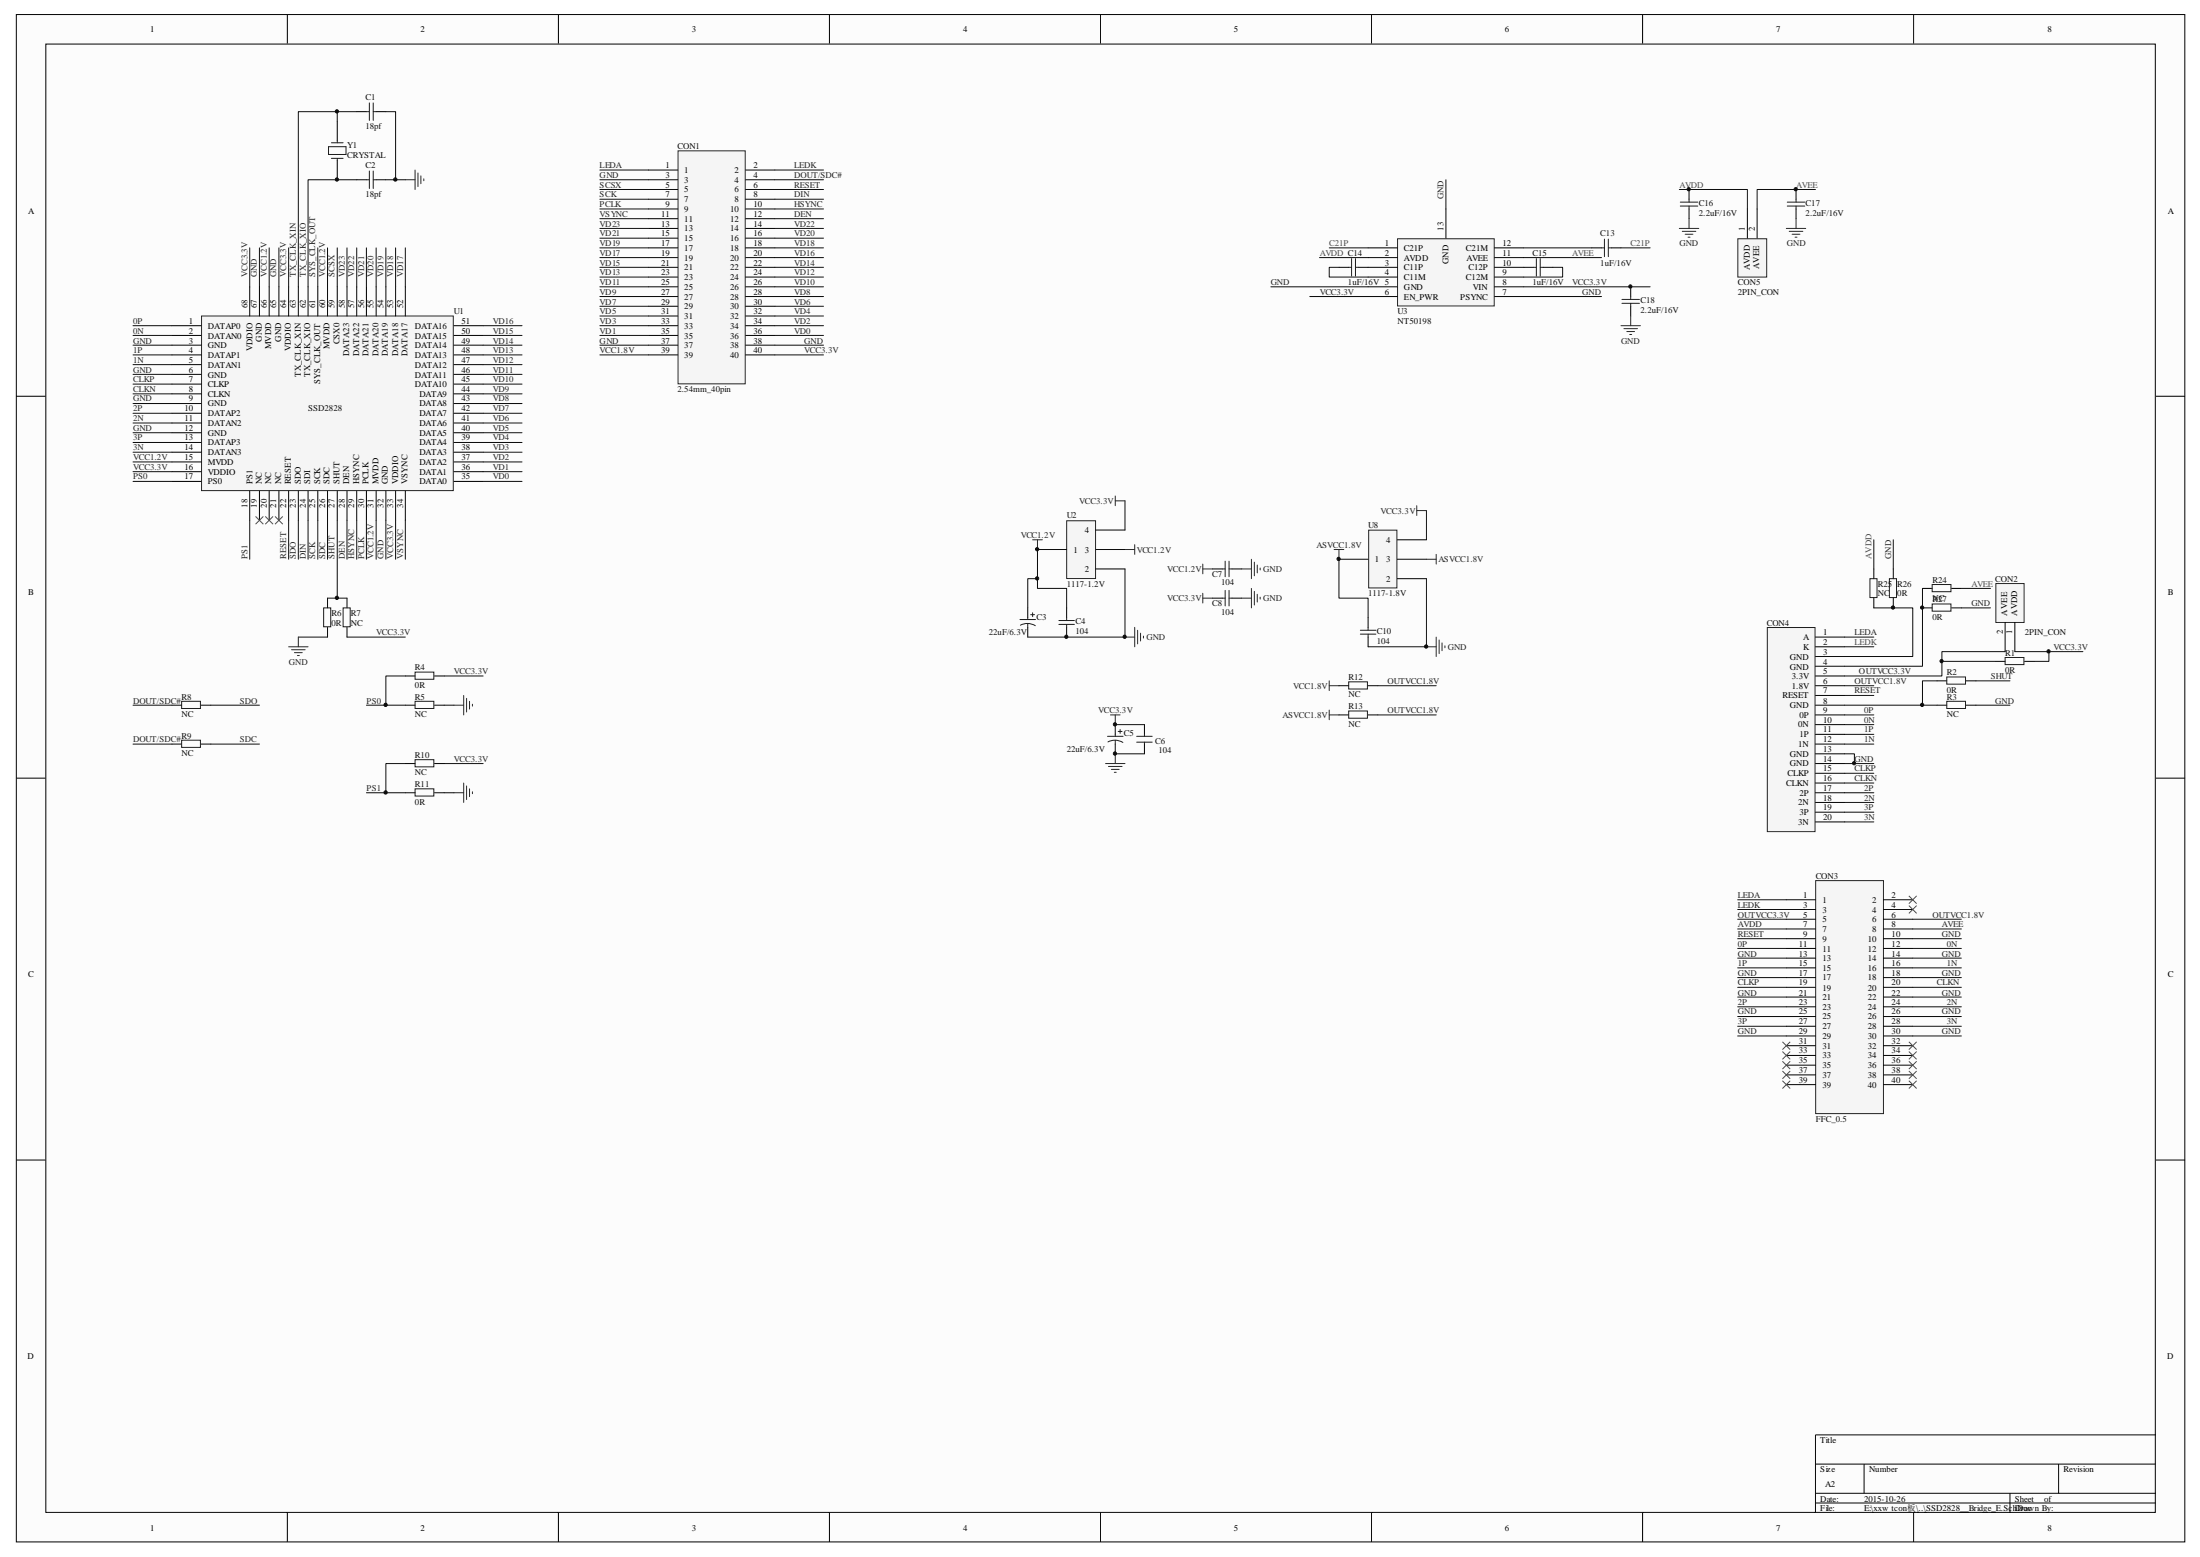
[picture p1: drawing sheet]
<svg xmlns="http://www.w3.org/2000/svg" width="297mm" height="210mm" viewBox="0 0 297 210" stroke-linecap="round" stroke-linejoin="round" font-family="sans-serif">
<path d="M2.3 2h292.3v205.9h-292.3z" fill="#fcfcfc"/>
<path d="M2.2 2h292.4v205.9h-292.4z" fill="none" stroke="#000" stroke-width=".13"/>
<path d="M6.3 6h284.4v197.9h-284.4z" fill="#fcfcfc"/>
<g fill="none" stroke="#000" stroke-width=".13">
<path d="M6.2 5.9h284.5v198h-284.5zM38.8 1.9v4M75.3 1.9v4M111.9 1.9v4M148.4 1.9v4M185 1.9v4M221.5 1.9v4M258.1 1.9v4M2.2 53.4h3.9M290.7 53.4h4M2.2 104.9h3.9M290.7 104.9h4"/>
<path d="M2.2 156.4h3.9M290.7 156.4h4M244.8 197.4h45.9M251.4 197.4v3.9M277.6 197.4v3.9M290.7 193.4h-45.9v10.5M38.8 203.9v4M75.3 203.9v4M111.9 203.9v4M148.4 203.9v4M185 203.9v4M221.5 203.9v4"/>
<path d="M244.8 201.3h45.9M244.8 202.6h45.9M258.1 203.9v4M271.1 201.3v2.6"/>
</g>
<path d="M27.3 42.7h33.8v23.4h-33.8z" fill="#f5f5f5"/>
<g fill="none" stroke="#262626" stroke-width=".13">
<path d="M54.7 24.2h1.3M56 22.9v2.6M56.4 23.3v1.9M56.8 23.7v1.1M57.2 24.1v.3M27.2 42.6h33.9v23.5h-33.9zM149.7 96.4h1.4M150.4 96.4v1.3M149.1 102.9h2.6M149.5 103.3h1.8M149.9 103.7h1M150.3 104.1h.2"/>
<path d="M150.4 101.6v1.3"/>
</g>
<g fill="none" stroke="#000" stroke-width=".13">
<path d="M45.5 16.4v2.6M48.1 15.1h1.3M50.7 15.1h1.3M33.7 38.7v3.9M35 38.7v3.9M36.3 38.7v3.9M37.6 38.7v3.9M38.9 38.7v3.9M40.2 38.7v3.9M41.5 38.7v3.9M42.9 38.7v3.9M44.2 38.7v3.9"/>
<path d="M45.5 21.6v2.6M45.5 38.7v3.9M46.8 38.7v3.9M48.1 38.7v3.9M48.1 24.2h1.3M49.4 38.7v3.9M50.7 38.7v3.9M50.7 24.2h1.3M52 38.7v3.9M53.4 38.7v3.9M54.7 38.7v3.9M23.2 43.9h3.9"/>
<path d="M23.2 45.2h3.9M23.2 46.5h3.9M23.2 47.8h3.9M23.2 49.2h3.9M23.2 50.5h3.9M23.2 51.8h3.9M23.2 53.1h3.9M23.2 54.4h3.9M23.2 55.7h3.9M23.2 57h3.9M23.2 58.3h3.9M23.2 59.7h3.9"/>
<path d="M61.2 43.9h4M61.2 45.2h4M61.2 46.5h4M61.2 47.8h4M61.2 49.2h4M61.2 50.5h4M61.2 51.8h4M61.2 53.1h4M61.2 54.4h4M61.2 55.7h4M61.2 57h4M61.2 58.3h4"/>
<path d="M61.2 59.7h4M23.2 61h3.9M23.2 62.3h3.9M23.2 63.6h3.9M23.2 64.9h3.9M33.7 66.2v3.9M35 66.2v3.9M36.3 66.2v3.9M37.6 66.2v3.9M38.9 66.2v3.9M40.2 66.2v3.9M41.5 66.2v3.9"/>
<path d="M42.9 66.2v3.9M44.2 66.2v3.9M45.5 66.2v3.9M46.8 66.2v3.9M48.1 66.2v3.9M49.4 66.2v3.9M50.7 66.2v3.9M52 66.2v3.9M53.4 66.2v3.9M54.7 66.2v3.9M61.2 61h4M61.2 62.3h4"/>
<path d="M61.2 63.6h4M61.2 64.9h4M154.3 97.7v1.3M154.3 100.3v1.3"/>
</g>
<g fill="none" stroke="#0e0e0e" stroke-width=".13">
<path d="M33.7 33.4v5.3M35 33.4v5.3M36.3 33.4v5.3M37.6 33.4v5.3M38.9 33.4v5.3M42.9 33.4v5.3M44.2 33.4v5.3M45.5 33.4v5.3M46.8 33.4v5.3M48.1 33.4v5.3M49.4 33.4v5.3M50.7 33.4v5.3"/>
<path d="M52 33.4v5.3M53.4 33.4v5.3M54.7 33.4v5.3M17.9 43.9h5.3M17.9 45.2h5.3M17.9 46.5h5.3M17.9 47.8h5.3M17.9 49.2h5.3M17.9 50.5h5.3M17.9 51.8h5.3M17.9 53.1h5.3M17.9 54.4h5.3"/>
<path d="M17.9 55.7h5.3M17.9 57h5.3M17.9 58.3h5.3M17.9 59.7h5.3M65.2 43.9h5.2M65.2 45.2h5.2M65.2 46.5h5.2M65.2 47.8h5.2M65.2 49.2h5.2M65.2 50.5h5.2M65.2 51.8h5.2M65.2 53.1h5.2"/>
<path d="M65.2 54.4h5.2M65.2 55.7h5.2M65.2 57h5.2M65.2 58.3h5.2M65.2 59.7h5.2M17.9 61h5.3M17.9 62.3h5.3M17.9 63.6h5.3M17.9 64.9h5.3M33.7 70.1v5.3M38.9 70.1v5.3M40.2 70.1v5.3"/>
<path d="M41.5 70.1v5.3M42.9 70.1v5.3M44.2 70.1v5.3M46.8 70.1v5.3M48.1 70.1v5.3M49.4 70.1v5.3M50.7 70.1v5.3M52 70.1v5.3M53.4 70.1v5.3M54.7 70.1v5.3M65.2 61h5.2M65.2 62.3h5.2"/>
<path d="M65.2 63.6h5.2M65.2 64.9h5.2M150.4 97.7h3.9M248.8 85.9h3.9M248.8 87.2h3.9M248.8 92.4h3.9M248.8 93.8h3.9M248.8 96.4h3.9M248.8 97.7h3.9M248.8 99h3.9M150.4 101.6h3.9M248.8 101.6h1.3v1.3"/>
<path d="M248.8 100.3h3.9M248.8 102.9h3.9M248.8 104.2h3.9M248.8 105.6h3.9M248.8 106.9h3.9M248.8 108.2h3.9M248.8 109.5h3.9M248.8 110.8h3.9"/>
</g>
<path d="M34.5 69.6l1 1.1M35.5 69.6l-1 1.1M35.8 69.6l1 1.1M36.8 69.6l-1 1.1M37.1 69.6l1 1.1M38.1 69.6l-1 1.1" fill="none" stroke="#4c4c4c" stroke-width=".13"/>
<g fill="none" stroke="#1c1c1c" stroke-width=".13">
<path d="M44.3 19.8h2.4v1h-2.4zM44.7 19.2h1.6M45.5 19v.2M49.4 15.1h.4M49.8 13.9v2.3M50.3 15.1h.4M50.3 13.9v2.3M44.7 21.4h1.6M45.5 21.4v.2M49.4 24.2h.4M49.8 23.1v2.3M50.3 23.1v2.3"/>
<path d="M50.3 24.2h.4M153.3 99.3h2.1M154.3 99v.3M153.3 100.1h2.1M154.3 100.1v.2"/>
</g>
<path d="M238.4 84.7h6.4v27.4h-6.4z" fill="#f5f5f5"/>
<path d="M38.9 87.2h2.6M39.3 87.6h1.9M39.7 88h1.1M40.1 88.4h.3M40.2 85.9v1.3M238.3 84.6h6.5v27.5h-6.5z" fill="none" stroke="#262626" stroke-width=".13"/>
<g fill="none" stroke="#000" stroke-width=".13">
<path d="M44.2 80.6v1.4M44.2 84.6v1.3M46.8 80.6v1.4M46.8 84.6v1.3M244.8 85.9h4M244.8 87.2h4M244.8 88.5h4M244.8 89.8h4M244.8 91.1h4M244.8 92.4h4M244.8 93.8h4M244.8 95.1h4"/>
<path d="M244.8 96.4h4M244.8 97.7h4M244.8 99h4M244.8 100.3h4M244.8 101.6h4M244.8 102.9h4M244.8 104.2h4M244.8 105.6h4M244.8 106.9h4M244.8 108.2h4M244.8 109.5h4M244.8 110.8h4"/>
</g>
<path d="M45.5 15.1h-5.3v23.6M48.1 15.1h-2.6v1.3M52 15.1h1.4v9.1M48.1 24.2h-6.6v14.5M52 24.2h2.7M45.5 70.1v10.5M40.2 85.9h4M44.2 80.6h2.6M46.8 85.9h7.9" fill="none" stroke="#0e0e0e" stroke-width=".13"/>
<path d="M43.6 82h1v2.5h-1zM46.3 82h.9v2.5h-.9z" fill="none" stroke="#1c1c1c" stroke-width=".13"/>
<path d="M91.5 20.4h9v31.3h-9z" fill="#f5f5f5"/>
<path d="M91.4 20.3h9.1v31.4h-9.1z" fill="none" stroke="#262626" stroke-width=".13"/>
<g fill="none" stroke="#000" stroke-width=".13">
<path d="M87.5 22.9h3.9M87.5 24.2h3.9M87.5 25.5h3.9M87.5 26.9h3.9M87.5 28.2h3.9M87.5 29.5h3.9M87.5 30.8h3.9M87.5 32.1h3.9M87.5 33.4h3.9M87.5 34.7h3.9M87.5 36h3.9M87.5 37.4h3.9"/>
<path d="M87.5 38.7h3.9M87.5 40h3.9M100.6 22.9h3.9M100.6 24.2h3.9M100.6 25.5h3.9M100.6 26.9h3.9M100.6 28.2h3.9M100.6 29.5h3.9M100.6 30.8h3.9M100.6 32.1h3.9M100.6 33.4h3.9M100.6 34.7h3.9"/>
<path d="M100.6 36h3.9M100.6 37.4h3.9M100.6 38.7h3.9M100.6 40h3.9M87.5 41.3h3.9M87.5 42.6h3.9M87.5 43.9h3.9M87.5 45.2h3.9M87.5 46.5h3.9M87.5 47.8h3.9M100.6 41.3h3.9M100.6 42.6h3.9"/>
<path d="M100.6 43.9h3.9M100.6 45.2h3.9M100.6 46.5h3.9M100.6 47.8h3.9"/>
</g>
<g fill="none" stroke="#0e0e0e" stroke-width=".13">
<path d="M80.9 22.9h6.6M80.9 24.2h6.6M80.9 25.5h6.6M80.9 26.9h6.6M80.9 28.2h6.6M80.9 29.5h6.6M80.9 30.8h6.6M80.9 32.1h6.6M80.9 33.4h6.6M80.9 34.7h6.6M80.9 36h6.6M80.9 37.4h6.6"/>
<path d="M80.9 38.7h6.6M80.9 40h6.6M104.5 22.9h6.6M104.5 24.2h6.6M104.5 25.5h6.6M104.5 26.9h6.6M104.5 28.2h6.6M104.5 29.5h6.6M104.5 30.8h6.6M104.5 32.1h6.6M104.5 33.4h6.6M104.5 34.7h6.6"/>
<path d="M104.5 36h6.6M104.5 37.4h6.6M104.5 38.7h6.6M104.5 40h6.6M80.9 41.3h6.6M80.9 42.6h6.6M80.9 43.9h6.6M80.9 45.2h6.6M80.9 46.5h6.6M80.9 47.8h6.6M104.5 41.3h6.6M104.5 42.6h6.6"/>
<path d="M104.5 43.9h6.6M104.5 45.2h6.6M104.5 46.5h6.6M104.5 47.8h6.6"/>
</g>
<path d="M143.9 70.3h3.8v7.7h-3.8z" fill="#f5f5f5"/>
<g fill="none" stroke="#262626" stroke-width=".13">
<path d="M139.3 72.8h1.3M139.9 72.8v1.3M143.8 70.2h3.9v7.8h-3.9zM150.4 66.9v1.3M150.4 67.5h1.3M151.7 74.1h1.3M153 73.4v1.3M162.2 76v1.4M162.2 80v1.3M162.2 76.7h1.3M167.4 76.7h1.4M168.8 75.4v2.6"/>
<path d="M168.8 79.3v2.7M169.2 75.8v1.8M169.2 79.7v1.9M169.6 76.2v1M169.9 76.6v.2M61.2 95.1h1.3M62.5 93.8v2.6M62.9 94.1v1.9M63.3 94.5v1.1M63.7 94.9v.3M151.7 85.9h1.3M153 84.6v2.6"/>
<path d="M153.4 85v1.8M153.8 85.4v1M154.2 85.8v.2M162.2 80.6h1.3M167.4 80.6h1.4M169.6 80.1v1.1M169.9 80.5v.3M61.2 106.9h1.3M62.5 105.6v2.6M62.9 106v1.8M63.3 106.3v1.1M63.7 106.7v.3"/>
</g>
<g fill="none" stroke="#000" stroke-width=".13">
<path d="M139.9 74.1h3.9M147.8 74.1h3.9M147.8 76.7h3.9M147.8 71.5h3.9M163.5 76.7h1.3M166.1 76.7h1.3M23.2 95.1h1.3M27.1 95.1h1.3M54.7 95.1h1.3M54.7 91.1h1.3M58.6 95.1h1.3M58.6 91.1h1.3"/>
<path d="M138.6 82v1.3M138.6 84.6v1.3M143.8 82v1.3M143.8 84.6v1.3M150.4 97.7v1.3M163.5 80.6h1.3M166.1 80.6h1.3M23.2 100.3h1.3M27.1 100.3h1.3M54.7 106.9h1.3M54.7 102.9h1.3M58.6 106.9h1.3"/>
<path d="M58.6 102.9h1.3M150.4 100.3v1.3"/>
</g>
<g fill="none" stroke="#0e0e0e" stroke-width=".13">
<path d="M139.9 74.1v3.9h-1.3v4M139.9 78v1.3h3.9v2.7M151.7 76.7v9.2h-13.1M151.7 67.5v4M17.9 95.1h5.3M28.4 95.1h6.6M52 95.1h2.7M54.7 91.1h-2.7v4h-2.6M59.9 95.1h1.3M59.9 91.1h5.3M17.9 100.3h5.3M28.4 100.3h6.6"/>
<path d="M52 106.9h2.7M54.7 102.9h-2.7v4h-2.6M59.9 106.9h1.3M59.9 102.9h5.3"/>
</g>
<g fill="none" stroke="#1c1c1c" stroke-width=".13">
<path d="M164.8 76.7h.4M165.2 75.7v2.1M165.2 79.6v2.1M165.7 75.7v2.1M165.7 79.6v2.1M165.7 76.7h.4M24.5 94.5h2.5v1h-2.5zM24.5 99.8h2.5v1h-2.5zM56 90.6h2.5v1h-2.5zM56 94.5h2.5v1h-2.5zM137.6 83.5h2M137.6 84.3l1-.2h.5l.5 .3"/>
<path d="M138.6 83.3v.2M138.6 84v.6M139 82.9h.5M139.3 82.6v.5M142.8 83.7h2.1M142.8 84.2h2.1M143.8 83.3v.4M143.8 84.2v.4M149.4 99.3h2.1M150.4 99v.3M150.4 99.8v.5M150.8 98.6h.5"/>
<path d="M151.1 98.3v.6M164.8 80.6h.4M165.7 80.6h.4M56 106.3h2.5v1h-2.5zM56 102.4h2.5v1h-2.5zM149.4 100l1-.2 .5 .1 .5 .2"/>
</g>
<path d="M184.7 71.6h3.7v7.7h-3.7z" fill="#f5f5f5"/>
<g fill="none" stroke="#262626" stroke-width=".13">
<path d="M179.9 74.1h1.3M180.6 74.1v1.3M184.6 71.5h3.8v7.8h-3.8zM191.1 68.2v1.3M191.1 68.8h1.3M192.4 75.4h1.3M193.7 74.7v1.3M179.3 91.8v1.3M179.3 95.7v1.3M179.3 92.4h1.3M179.3 96.4h1.3M192.4 87.2h1.3"/>
<path d="M193.7 85.9v2.6M194.1 86.3v1.8M194.5 86.7v1M194.9 87.1v.2"/>
</g>
<path d="M180.6 75.4h3.9M188.4 75.4h4M188.4 78h4M188.4 72.8h4M180.6 92.4h1.3M180.6 96.4h1.3M184.5 83.3v1.3M184.5 85.9v1.3M184.5 92.4h1.3M184.5 96.4h1.3" fill="none" stroke="#000" stroke-width=".13"/>
<path d="M180.6 75.4v5.2h3.9v2.7M192.4 78v9.2h-7.9M192.4 68.8v4M185.8 92.4h7.9M185.8 96.4h7.9" fill="none" stroke="#0e0e0e" stroke-width=".13"/>
<path d="M181.9 91.9h2.5v1h-2.5zM181.9 95.9h2.5v.9h-2.5zM183.5 85h2.1M183.5 85.5h2.1M184.5 84.6v.4M184.5 85.5v.4" fill="none" stroke="#1c1c1c" stroke-width=".13"/>
<path d="M188.6 32.3h12.9v8.9h-12.9z" fill="#f5f5f5"/>
<path d="M188.5 32.2h13v9h-13z" fill="none" stroke="#262626" stroke-width=".13"/>
<g fill="none" stroke="#000" stroke-width=".13">
<path d="M180.6 36h1.3M183.2 36h5.2M184.5 33.4h3.9M184.5 34.7h3.9M184.5 37.4h3.9M184.5 38.7h3.9M184.5 40h3.9M195 28.2v3.9M201.5 33.4h4M201.5 34.7h4M201.5 36h5.3M201.5 37.4h4"/>
<path d="M201.5 38.7h4M201.5 40h4M208.1 36h1.3M214.7 33.4h1.3M217.3 33.4h1.3"/>
</g>
<path d="M181.9 36h.4M182.3 34.9v2.3M182.8 36h.4M182.8 34.9v2.3M206.8 36h.4M207.2 34.9v2.3M207.7 36h.4M207.7 34.9v2.3M216 33.4h.4M216.4 32.2v2.4M216.9 33.4h.4M216.9 32.2v2.4" fill="none" stroke="#1c1c1c" stroke-width=".13"/>
<path d="M171.4 38.7h13.1M176.6 40h7.9M177.9 34.7h6.6M179.3 33.4h5.2M180.6 36h-1.3v1.4h5.2M195 24.2v4M205.5 34.7h10.5M205.5 40h10.5M205.5 33.4h9.2M209.4 36h1.3v1.4h-5.2M218.6 33.4h3.9" fill="none" stroke="#0e0e0e" stroke-width=".13"/>
<path d="M234.4 32.3h3.9v5.1h-3.9z" fill="#f5f5f5"/>
<g fill="none" stroke="#262626" stroke-width=".13">
<path d="M226.5 30.8h2.6M226.9 31.2h1.8M227.3 31.6h1M227.6 32h.3M227.8 29.5v1.3M234.4 32.2h3.9v5.2h-3.9zM240.9 30.8h2.6M241.3 31.2h1.8M241.7 31.6h1M242.1 32h.2M242.2 29.5v1.3M218.6 43.9h2.6"/>
<path d="M219 44.3h1.8M219.4 44.7h1M219.8 45.1h.2M219.9 42.6v1.3"/>
</g>
<g fill="none" stroke="#000" stroke-width=".13">
<path d="M219.9 38.7v1.3M227.8 25.5v1.4M227.8 28.2v1.3M235.6 28.2v3.9M237 28.2v3.9M242.2 25.5v1.4M242.2 28.2v1.3M219.9 41.3v1.3M252.7 76.7v1.3M255.3 76.7v1.3M259.3 79.3h1.3M263.2 79.3h1.3"/>
<path d="M252.7 80.6v1.4M255.3 80.6v1.4M259.3 82h1.3M263.2 82h1.3"/>
</g>
<path d="M205.5 38.7h17M226.5 25.5h9.1v2.7M244.8 25.5h-7.8v2.7M252.7 72.8v3.9M255.3 72.8v3.9M259.3 79.3v10.5h-10.5M264.5 79.3h3.9M252.7 82h5.2v6.5h-9.1M264.5 82h3.9" fill="none" stroke="#0e0e0e" stroke-width=".13"/>
<g fill="none" stroke="#1c1c1c" stroke-width=".13">
<path d="M219.9 40v.4M226.6 27.8h2.4M226.6 27.3h2.4M227.8 26.9v.4M227.8 27.8v.4M241 27.8h2.4M241 27.3h2.4M242.2 26.9v.4M242.2 27.8v.4M218.7 40.9h2.4M218.7 40.4h2.4M219.9 40.9v.4"/>
<path d="M252.2 78h.9v2.6h-.9zM254.8 78h1v2.6h-1zM260.6 78.8h2.5v1h-2.5zM260.6 81.4h2.5v1h-2.5z"/>
</g>
<path d="M244.9 118.8h9.1v31.3h-9.1z" fill="#f5f5f5"/>
<path d="M244.9 118.7h9.1v31.4h-9.1z" fill="none" stroke="#262626" stroke-width=".13"/>
<g fill="none" stroke="#000" stroke-width=".13">
<path d="M261.2 95.1h1.3M261.2 91.8h1.3M265.2 95.1h1.3M265.2 91.8h1.3M240.9 121.3h3.9M240.9 122.6h3.9M240.9 123.9h3.9M240.9 125.2h3.9M240.9 126.5h3.9M240.9 127.9h3.9M240.9 129.2h3.9M240.9 130.5h3.9"/>
<path d="M240.9 131.8h3.9M240.9 133.1h3.9M240.9 134.4h3.9M240.9 135.7h3.9M240.9 137h3.9M240.9 138.4h3.9M240.9 139.7h3.9M254 121.3h3.9M254 122.6h3.9M254 123.9h3.9M254 125.2h3.9M254 126.5h3.9"/>
<path d="M254 127.9h3.9M254 129.2h3.9M254 130.5h3.9M254 131.8h3.9M254 133.1h3.9M254 134.4h3.9M254 135.7h3.9M254 137h3.9M254 138.4h3.9M254 139.7h3.9M240.9 141h3.9M240.9 142.3h3.9"/>
<path d="M240.9 143.6h3.9M240.9 144.9h3.9M240.9 146.2h3.9M254 141h3.9M254 142.3h3.9M254 143.6h3.9M254 144.9h3.9M254 146.2h3.9"/>
</g>
<g fill="none" stroke="#0e0e0e" stroke-width=".13">
<path d="M248.8 95.1h12.4M261.2 91.8h-1.9v3.3M266.5 95.1h4.6M266.5 91.8h4.6M234.3 121.3h6.6M234.3 122.6h6.6M234.3 126.5h6.6M234.3 127.9h6.6M234.3 129.2h6.6M234.3 130.5h6.6M234.3 131.8h6.6M234.3 134.4h6.6"/>
<path d="M234.3 135.7h6.6M234.3 137h6.6M234.3 123.9h6.6M234.3 125.2h6.6M234.3 133.1h6.6M234.3 138.4h6.6M234.3 139.7h6.6M257.9 126.5h6.6M257.9 127.9h6.6M257.9 129.2h6.6M257.9 130.5h6.6M257.9 131.8h6.6"/>
<path d="M257.9 134.4h6.6M257.9 135.7h6.6M257.9 137h6.6M257.9 123.9h6.6M257.9 125.2h6.6M257.9 133.1h6.6M257.9 138.4h6.6M257.9 139.7h6.6"/>
</g>
<g fill="none" stroke="#4c4c4c" stroke-width=".13">
<path d="M257.4 120.8l1.1 1M257.4 122.1l1.1 1M258.5 120.8l-1.1 1M258.5 122.1l-1.1 1M240.4 140.4l1 1.1M240.4 141.8l1 1M240.4 143.1l1 1M240.4 144.4l1 1M240.4 145.7l1 1M241.4 140.4l-1 1.1M241.4 141.8l-1 1M241.4 143.1l-1 1"/>
<path d="M241.4 144.4l-1 1M241.4 145.7l-1 1M257.4 140.4l1.1 1.1M257.4 141.8l1.1 1M257.4 143.1l1.1 1M257.4 144.4l1.1 1M257.4 145.7l1.1 1M258.5 140.4l-1.1 1.1M258.5 141.8l-1.1 1M258.5 143.1l-1.1 1M258.5 144.4l-1.1 1M258.5 145.7l-1.1 1"/>
</g>
<path d="M262.5 94.5h2.6v1h-2.6zM262.5 91.3h2.6v.9h-2.6z" fill="none" stroke="#1c1c1c" stroke-width=".13"/>
<path d="M269.2 78.8h3.8v5.1h-3.8z" fill="#f5f5f5"/>
<path d="M269.2 78.7h3.8v5.2h-3.8z" fill="none" stroke="#262626" stroke-width=".13"/>
<path d="M269.1 89.2h1.3M270.4 83.9v4M271.7 83.9v4M273 89.2h1.3" fill="none" stroke="#000" stroke-width=".13"/>
<path d="M261.9 89.2h7.2M270.4 87.9h-8.5v3.2h-13.1M271.7 87.9h9.2M276.3 87.9v1.3h-2" fill="none" stroke="#0e0e0e" stroke-width=".13"/>
<path d="M270.4 88.6h2.5v1h-2.5z" fill="none" stroke="#1c1c1c" stroke-width=".13"/>
<g fill="#0e0e0e" stroke="#0e0e0e" stroke-width=".13">
<circle cx="45.4" cy="80.6" r=".22"/>
<circle cx="45.4" cy="24.2" r=".22"/>
<circle cx="45.4" cy="15" r=".22"/>
<circle cx="52" cy="106.8" r=".22"/>
<circle cx="52" cy="95" r=".22"/>
<circle cx="53.3" cy="24.2" r=".22"/>
<circle cx="139.9" cy="78" r=".22"/>
<circle cx="139.9" cy="74" r=".22"/>
<circle cx="143.8" cy="85.8" r=".22"/>
<circle cx="150.4" cy="101.6" r=".22"/>
<circle cx="150.4" cy="97.6" r=".22"/>
<circle cx="151.7" cy="85.8" r=".22"/>
<circle cx="180.5" cy="75.3" r=".22"/>
<circle cx="192.3" cy="87.2" r=".22"/>
<circle cx="219.9" cy="38.6" r=".22"/>
<circle cx="227.7" cy="25.5" r=".22"/>
<circle cx="242.2" cy="25.5" r=".22"/>
<circle cx="250" cy="102.9" r=".22"/>
<circle cx="255.3" cy="81.9" r=".22"/>
<circle cx="259.2" cy="95" r=".22"/>
<circle cx="259.2" cy="81.9" r=".22"/>
<circle cx="261.8" cy="89.1" r=".22"/>
<circle cx="276.3" cy="87.8" r=".22"/>
</g>
<g font-size="1.2">
<text x="20.2" y="4.3">1</text>
<text x="56.7" y="4.3">2</text>
<text x="93.3" y="4.3">3</text>
<text x="129.9" y="4.3">4</text>
<text x="166.4" y="4.3">5</text>
<text x="202.9" y="4.3">6</text>
<text x="239.5" y="4.3">7</text>
<text x="276.1" y="4.3">8</text>
<text x="89.7" y="22.7">1</text>
<text x="89.7" y="24">3</text>
<text x="92.3" y="23.3">1</text>
<text x="99.1" y="23.3">2</text>
<text x="101.6" y="22.7">2</text>
<text x="101.6" y="24">4</text>
<text x="3.8" y="28.8">A</text>
<text x="89.2" y="29.2">11</text>
<text x="89.7" y="25.3">5</text>
<text x="89.7" y="26.6">7</text>
<text x="89.7" y="28">9</text>
<text x="92.3" y="24.7">3</text>
<text x="92.3" y="25.9">5</text>
<text x="92.3" y="27.3">7</text>
<text x="92.3" y="28.5">9</text>
<text x="92.3" y="29.9">11</text>
<text x="98.5" y="28.5">10</text>
<text x="98.5" y="29.9">12</text>
<text x="99.1" y="24.7">4</text>
<text x="99.1" y="25.9">6</text>
<text x="99.1" y="27.3">8</text>
<text x="101.6" y="28">10</text>
<text x="101.6" y="29.2">12</text>
<text x="101.6" y="25.3">6</text>
<text x="101.6" y="26.6">8</text>
<text x="292.4" y="28.8">A</text>
<text x="89.2" y="30.6">13</text>
<text x="89.2" y="31.8">15</text>
<text x="89.2" y="33.2">17</text>
<text x="89.2" y="34.5">19</text>
<text x="89.2" y="35.8">21</text>
<text x="92.3" y="31.2">13</text>
<text x="92.3" y="32.5">15</text>
<text x="92.3" y="33.8">17</text>
<text x="92.3" y="35.2">19</text>
<text x="98.5" y="31.2">14</text>
<text x="98.5" y="32.5">16</text>
<text x="98.5" y="33.8">18</text>
<text x="98.5" y="35.2">20</text>
<text x="101.6" y="30.6">14</text>
<text x="101.6" y="31.8">16</text>
<text x="101.6" y="33.2">18</text>
<text x="101.6" y="34.5">20</text>
<text x="101.6" y="35.8">22</text>
<text x="186.8" y="33.2">1</text>
<text x="186.8" y="35.8">3</text>
<text x="186.8" y="34.5">2</text>
<text x="189.3" y="33.8">C21P</text>
<text x="189.3" y="35.2">AVDD</text>
<text x="194.6" y="31.1" transform="rotate(-90 194.6 31.1)">13</text>
<text x="195.3" y="35.6" transform="rotate(-90 195.3 35.6)">GND</text>
<text x="197.7" y="33.8">C21M</text>
<text x="197.8" y="35.2">AVEE</text>
<text x="202.6" y="34.5">11</text>
<text x="202.6" y="33.2">12</text>
<text x="202.6" y="35.8">10</text>
<text x="235.3" y="31.1" transform="rotate(-90 235.3 31.1)">1</text>
<text x="236.6" y="31.1" transform="rotate(-90 236.6 31.1)">2</text>
<text x="33.4" y="41.6" transform="rotate(-90 33.4 41.6)">68</text>
<text x="34.6" y="41.6" transform="rotate(-90 34.6 41.6)">67</text>
<text x="36" y="41.6" transform="rotate(-90 36 41.6)">66</text>
<text x="37.3" y="41.6" transform="rotate(-90 37.3 41.6)">65</text>
<text x="38.6" y="41.6" transform="rotate(-90 38.6 41.6)">64</text>
<text x="39.9" y="41.6" transform="rotate(-90 39.9 41.6)">63</text>
<text x="41.2" y="41.6" transform="rotate(-90 41.2 41.6)">62</text>
<text x="42.5" y="41.6" transform="rotate(-90 42.5 41.6)">61</text>
<text x="43.9" y="41.6" transform="rotate(-90 43.9 41.6)">60</text>
<text x="45.1" y="41.6" transform="rotate(-90 45.1 41.6)">59</text>
<text x="46.5" y="41.6" transform="rotate(-90 46.5 41.6)">58</text>
<text x="47.8" y="41.6" transform="rotate(-90 47.8 41.6)">57</text>
<text x="49.1" y="41.6" transform="rotate(-90 49.1 41.6)">56</text>
<text x="50.4" y="41.6" transform="rotate(-90 50.4 41.6)">55</text>
<text x="51.7" y="41.6" transform="rotate(-90 51.7 41.6)">54</text>
<text x="53" y="41.6" transform="rotate(-90 53 41.6)">53</text>
<text x="54.4" y="41.6" transform="rotate(-90 54.4 41.6)">52</text>
<text x="89.2" y="37.1">23</text>
<text x="89.2" y="38.5">25</text>
<text x="89.2" y="39.7">27</text>
<text x="89.2" y="41.1">29</text>
<text x="92.3" y="36.4">21</text>
<text x="92.3" y="37.8">23</text>
<text x="92.3" y="39">25</text>
<text x="92.3" y="40.4">27</text>
<text x="92.3" y="41.7">29</text>
<text x="98.5" y="36.4">22</text>
<text x="98.5" y="37.8">24</text>
<text x="98.5" y="39">26</text>
<text x="98.5" y="40.4">28</text>
<text x="98.5" y="41.7">30</text>
<text x="101.6" y="37.1">24</text>
<text x="101.6" y="38.5">26</text>
<text x="101.6" y="39.7">28</text>
<text x="101.6" y="41.1">30</text>
<text x="186.8" y="37.1">4</text>
<text x="186.8" y="39.7">6</text>
<text x="189.3" y="36.4">C11P</text>
<text x="189.3" y="37.8">C11M</text>
<text x="189.3" y="39">GND</text>
<text x="189.3" y="40.4">EN_PWR</text>
<text x="196.9" y="40.4">PSYNC</text>
<text x="197.7" y="37.8">C12M</text>
<text x="198" y="36.4">C12P</text>
<text x="198.6" y="39">VIN</text>
<text x="202.6" y="37.1">9</text>
<text x="202.6" y="39.7">7</text>
<text x="202.6" y="38.5">8</text>
<text x="236" y="36.4" transform="rotate(-90 236 36.4)">AVDD</text>
<text x="237.2" y="36.3" transform="rotate(-90 237.2 36.3)">AVEE</text>
<text x="25.5" y="45">2</text>
<text x="25.5" y="46.3">3</text>
<text x="25.5" y="43.7">1</text>
<text x="25.5" y="47.6">4</text>
<text x="28" y="44.3">DATAP0</text>
<text x="28" y="45.6">DATAN0</text>
<text x="28" y="46.9">GND</text>
<text x="34" y="47.3" transform="rotate(-90 34 47.3)">VDDIO</text>
<text x="35.3" y="46.1" transform="rotate(-90 35.3 46.1)">GND</text>
<text x="36.6" y="47.1" transform="rotate(-90 36.6 47.1)">MVDD</text>
<text x="37.9" y="46.1" transform="rotate(-90 37.9 46.1)">GND</text>
<text x="39.2" y="47.3" transform="rotate(-90 39.2 47.3)">VDDIO</text>
<text x="44.4" y="47.1" transform="rotate(-90 44.4 47.1)">MVDD</text>
<text x="45.8" y="46.4" transform="rotate(-90 45.8 46.4)">CSX0</text>
<text x="56" y="46.9">DATA14</text>
<text x="56" y="45.6">DATA15</text>
<text x="56" y="44.3">DATA16</text>
<text x="62.2" y="47.6">48</text>
<text x="62.2" y="46.3">49</text>
<text x="62.2" y="45">50</text>
<text x="62.2" y="43.7">51</text>
<text x="89.2" y="42.3">31</text>
<text x="89.2" y="43.7">33</text>
<text x="89.2" y="45">35</text>
<text x="89.2" y="46.3">37</text>
<text x="89.2" y="47.6">39</text>
<text x="92.3" y="43">31</text>
<text x="92.3" y="44.3">33</text>
<text x="92.3" y="45.6">35</text>
<text x="92.3" y="46.9">37</text>
<text x="98.5" y="43">32</text>
<text x="98.5" y="44.3">34</text>
<text x="98.5" y="45.6">36</text>
<text x="98.5" y="46.9">38</text>
<text x="101.6" y="42.3">32</text>
<text x="101.6" y="43.7">34</text>
<text x="101.6" y="45">36</text>
<text x="101.6" y="46.3">38</text>
<text x="101.6" y="47.6">40</text>
<text x="25.5" y="51.5">7</text>
<text x="25.5" y="52.8">8</text>
<text x="25.5" y="49">5</text>
<text x="25.5" y="50.2">6</text>
<text x="28" y="48.3">DATAP1</text>
<text x="28" y="49.5">DATAN1</text>
<text x="28" y="50.9">GND</text>
<text x="28" y="52.2">CLKP</text>
<text x="28" y="53.5">CLKN</text>
<text x="40.6" y="50.8" transform="rotate(-90 40.6 50.8)">TX_CLK_XIN</text>
<text x="41.8" y="50.8" transform="rotate(-90 41.8 50.8)">TX_CLK_XIO</text>
<text x="43.2" y="51.7" transform="rotate(-90 43.2 51.7)">SYS_CLK_OUT</text>
<text x="47.1" y="48" transform="rotate(-90 47.1 48)">DATA23</text>
<text x="48.4" y="48" transform="rotate(-90 48.4 48)">DATA22</text>
<text x="49.7" y="48" transform="rotate(-90 49.7 48)">DATA21</text>
<text x="51.1" y="48" transform="rotate(-90 51.1 48)">DATA20</text>
<text x="52.3" y="48" transform="rotate(-90 52.3 48)">DATA19</text>
<text x="53.7" y="48" transform="rotate(-90 53.7 48)">DATA18</text>
<text x="54.9" y="48" transform="rotate(-90 54.9 48)">DATA17</text>
<text x="56" y="52.2">DATA10</text>
<text x="56" y="50.9">DATA11</text>
<text x="56" y="49.5">DATA12</text>
<text x="56" y="48.3">DATA13</text>
<text x="56.6" y="53.5">DATA9</text>
<text x="62.2" y="52.8">44</text>
<text x="62.2" y="51.5">45</text>
<text x="62.2" y="50.2">46</text>
<text x="62.2" y="49">47</text>
<text x="92.3" y="48.3">39</text>
<text x="98.5" y="48.3">40</text>
<text x="24.9" y="56.7">11</text>
<text x="24.9" y="58.1">12</text>
<text x="24.9" y="55.5">10</text>
<text x="24.9" y="59.4">13</text>
<text x="25.5" y="54.1">9</text>
<text x="28" y="54.8">GND</text>
<text x="28" y="56.1">DATAP2</text>
<text x="28" y="57.4">DATAN2</text>
<text x="28" y="58.8">GND</text>
<text x="56.6" y="58.8">DATA5</text>
<text x="56.6" y="57.4">DATA6</text>
<text x="56.6" y="56.1">DATA7</text>
<text x="56.6" y="54.8">DATA8</text>
<text x="62.2" y="59.4">39</text>
<text x="62.2" y="58.1">40</text>
<text x="62.2" y="56.7">41</text>
<text x="62.2" y="55.5">42</text>
<text x="62.2" y="54.1">43</text>
<text x="24.9" y="63.3">16</text>
<text x="24.9" y="60.7">14</text>
<text x="24.9" y="62">15</text>
<text x="24.9" y="64.6">17</text>
<text x="28" y="60">DATAP3</text>
<text x="28" y="61.4">DATAN3</text>
<text x="28" y="62.7">MVDD</text>
<text x="28" y="64">VDDIO</text>
<text x="28" y="65.3">PS0</text>
<text x="34" y="65.3" transform="rotate(-90 34 65.3)">PS1</text>
<text x="35.3" y="65.3" transform="rotate(-90 35.3 65.3)">NC</text>
<text x="36.6" y="65.3" transform="rotate(-90 36.6 65.3)">NC</text>
<text x="37.9" y="65.3" transform="rotate(-90 37.9 65.3)">NC</text>
<text x="39.2" y="65.3" transform="rotate(-90 39.2 65.3)">RESET</text>
<text x="40.6" y="65.3" transform="rotate(-90 40.6 65.3)">SDO</text>
<text x="41.8" y="65.3" transform="rotate(-90 41.8 65.3)">SDI</text>
<text x="43.2" y="65.3" transform="rotate(-90 43.2 65.3)">SCK</text>
<text x="44.4" y="65.3" transform="rotate(-90 44.4 65.3)">SDC</text>
<text x="45.8" y="65.3" transform="rotate(-90 45.8 65.3)">SHUT</text>
<text x="47.1" y="65.3" transform="rotate(-90 47.1 65.3)">DEN</text>
<text x="48.4" y="65.3" transform="rotate(-90 48.4 65.3)">HSYNC</text>
<text x="49.7" y="65.3" transform="rotate(-90 49.7 65.3)">PCLK</text>
<text x="51.1" y="65.3" transform="rotate(-90 51.1 65.3)">MVDD</text>
<text x="52.3" y="65.3" transform="rotate(-90 52.3 65.3)">GND</text>
<text x="53.7" y="65.3" transform="rotate(-90 53.7 65.3)">VDDIO</text>
<text x="54.9" y="65.3" transform="rotate(-90 54.9 65.3)">VSYNC</text>
<text x="56.6" y="65.3">DATA0</text>
<text x="56.6" y="64">DATA1</text>
<text x="56.6" y="62.7">DATA2</text>
<text x="56.6" y="61.4">DATA3</text>
<text x="56.6" y="60">DATA4</text>
<text x="62.2" y="64.6">35</text>
<text x="62.2" y="63.3">36</text>
<text x="62.2" y="62">37</text>
<text x="62.2" y="60.7">38</text>
<text x="33.4" y="68.4" transform="rotate(-90 33.4 68.4)">18</text>
<text x="34.6" y="68.4" transform="rotate(-90 34.6 68.4)">19</text>
<text x="36" y="68.4" transform="rotate(-90 36 68.4)">20</text>
<text x="37.3" y="68.4" transform="rotate(-90 37.3 68.4)">21</text>
<text x="38.6" y="68.4" transform="rotate(-90 38.6 68.4)">22</text>
<text x="39.9" y="68.4" transform="rotate(-90 39.9 68.4)">23</text>
<text x="41.2" y="68.4" transform="rotate(-90 41.2 68.4)">24</text>
<text x="42.5" y="68.4" transform="rotate(-90 42.5 68.4)">25</text>
<text x="43.9" y="68.4" transform="rotate(-90 43.9 68.4)">26</text>
<text x="45.1" y="68.4" transform="rotate(-90 45.1 68.4)">27</text>
<text x="46.5" y="68.4" transform="rotate(-90 46.5 68.4)">28</text>
<text x="47.8" y="68.4" transform="rotate(-90 47.8 68.4)">29</text>
<text x="49.1" y="68.4" transform="rotate(-90 49.1 68.4)">30</text>
<text x="50.4" y="68.4" transform="rotate(-90 50.4 68.4)">31</text>
<text x="51.7" y="68.4" transform="rotate(-90 51.7 68.4)">32</text>
<text x="53" y="68.4" transform="rotate(-90 53 68.4)">33</text>
<text x="54.4" y="68.4" transform="rotate(-90 54.4 68.4)">34</text>
<text x="146.3" y="71.9">4</text>
<text x="144.8" y="74.5">1</text>
<text x="146.3" y="77.1">2</text>
<text x="146.3" y="74.5">3</text>
<text x="185.4" y="75.8">1</text>
<text x="186.9" y="75.8">3</text>
<text x="186.9" y="73.2">4</text>
<text x="3.8" y="80.3">B</text>
<text x="186.9" y="78.4">2</text>
<text x="270.7" y="83" transform="rotate(-90 270.7 83)">AVEE</text>
<text x="272" y="83" transform="rotate(-90 272 83)">AVDD</text>
<text x="292.4" y="80.3">B</text>
<text x="241.4" y="88.9">GND</text>
<text x="243.2" y="86.3">A</text>
<text x="243.2" y="87.6">K</text>
<text x="245.9" y="85.6">1</text>
<text x="245.9" y="87">2</text>
<text x="245.9" y="88.2">3</text>
<text x="245.9" y="89.6">4</text>
<text x="270.1" y="85.5" transform="rotate(-90 270.1 85.5)">2</text>
<text x="271.4" y="85.5" transform="rotate(-90 271.4 85.5)">1</text>
<text x="240.4" y="94.2">RESET</text>
<text x="241.4" y="90.3">GND</text>
<text x="241.4" y="95.4">GND</text>
<text x="241.6" y="91.5">3.3V</text>
<text x="241.6" y="92.9">1.8V</text>
<text x="245.9" y="93.5">7</text>
<text x="245.9" y="94.8">8</text>
<text x="245.9" y="90.9">5</text>
<text x="245.9" y="92.2">6</text>
<text x="242.5" y="98.1">0N</text>
<text x="242.5" y="100.7">1N</text>
<text x="242.7" y="96.8">0P</text>
<text x="242.7" y="99.4">1P</text>
<text x="245.9" y="97.5">10</text>
<text x="245.9" y="100.1">12</text>
<text x="245.9" y="101.4">13</text>
<text x="245.9" y="96.1">9</text>
<text x="245.9" y="98.7">11</text>
<text x="240.9" y="105.9">CLKN</text>
<text x="241" y="104.7">CLKP</text>
<text x="241.4" y="102">GND</text>
<text x="241.4" y="103.3">GND</text>
<text x="242.7" y="107.3">2P</text>
<text x="245.9" y="105.3">16</text>
<text x="245.9" y="108">18</text>
<text x="245.9" y="104">15</text>
<text x="245.9" y="102.7">14</text>
<text x="245.9" y="106.6">17</text>
<text x="242.5" y="108.6">2N</text>
<text x="242.5" y="111.2">3N</text>
<text x="242.7" y="109.9">3P</text>
<text x="245.9" y="110.6">20</text>
<text x="245.9" y="109.2">19</text>
<text x="243.2" y="121.1">1</text>
<text x="243.2" y="122.4">3</text>
<text x="243.2" y="123.7">5</text>
<text x="243.2" y="125">7</text>
<text x="245.8" y="121.7">1</text>
<text x="245.8" y="123">3</text>
<text x="245.8" y="124.3">5</text>
<text x="245.8" y="125.7">7</text>
<text x="252.5" y="121.7">2</text>
<text x="252.5" y="123">4</text>
<text x="252.5" y="124.3">6</text>
<text x="252.5" y="125.7">8</text>
<text x="255.1" y="121.1">2</text>
<text x="255.1" y="122.4">4</text>
<text x="255.1" y="123.7">6</text>
<text x="255.1" y="125">8</text>
<text x="3.8" y="131.8">C</text>
<text x="242.6" y="127.6">11</text>
<text x="242.6" y="129">13</text>
<text x="242.6" y="130.2">15</text>
<text x="242.6" y="131.6">17</text>
<text x="243.2" y="126.3">9</text>
<text x="245.8" y="126.9">9</text>
<text x="245.8" y="128.3">11</text>
<text x="245.8" y="129.6">13</text>
<text x="245.8" y="130.9">15</text>
<text x="251.9" y="126.9">10</text>
<text x="251.9" y="128.3">12</text>
<text x="251.9" y="129.6">14</text>
<text x="251.9" y="130.9">16</text>
<text x="255.1" y="126.3">10</text>
<text x="255.1" y="127.6">12</text>
<text x="255.1" y="129">14</text>
<text x="255.1" y="130.2">16</text>
<text x="255.1" y="131.6">18</text>
<text x="292.4" y="131.8">C</text>
<text x="242.6" y="132.9">19</text>
<text x="242.6" y="134.2">21</text>
<text x="242.6" y="135.5">23</text>
<text x="242.6" y="136.8">25</text>
<text x="245.8" y="132.2">17</text>
<text x="245.8" y="133.5">19</text>
<text x="245.8" y="134.8">21</text>
<text x="245.8" y="136.2">23</text>
<text x="245.8" y="137.4">25</text>
<text x="251.9" y="132.2">18</text>
<text x="251.9" y="133.5">20</text>
<text x="251.9" y="134.8">22</text>
<text x="251.9" y="136.2">24</text>
<text x="251.9" y="137.4">26</text>
<text x="255.1" y="132.9">20</text>
<text x="255.1" y="134.2">22</text>
<text x="255.1" y="135.5">24</text>
<text x="255.1" y="136.8">26</text>
<text x="242.6" y="138.1">27</text>
<text x="242.6" y="139.4">29</text>
<text x="242.6" y="140.7">31</text>
<text x="242.6" y="142">33</text>
<text x="242.6" y="143.4">35</text>
<text x="245.8" y="138.8">27</text>
<text x="245.8" y="140.1">29</text>
<text x="245.8" y="141.4">31</text>
<text x="245.8" y="142.7">33</text>
<text x="251.9" y="138.8">28</text>
<text x="251.9" y="140.1">30</text>
<text x="251.9" y="141.4">32</text>
<text x="251.9" y="142.7">34</text>
<text x="255.1" y="138.1">28</text>
<text x="255.1" y="139.4">30</text>
<text x="255.1" y="140.7">32</text>
<text x="255.1" y="142">34</text>
<text x="255.1" y="143.4">36</text>
<text x="242.6" y="144.6">37</text>
<text x="242.6" y="146">39</text>
<text x="245.8" y="144">35</text>
<text x="245.8" y="145.3">37</text>
<text x="245.8" y="146.7">39</text>
<text x="251.9" y="144">36</text>
<text x="251.9" y="145.3">38</text>
<text x="251.9" y="146.7">40</text>
<text x="255.1" y="144.6">38</text>
<text x="255.1" y="146">40</text>
<text x="3.7" y="183.2">D</text>
<text x="292.3" y="183.2">D</text>
<text x="245.4" y="194.6">Title</text>
<text x="245.4" y="198.5">Size</text>
<text x="245.4" y="202.5">Date:</text>
<text x="245.4" y="203.7">File:</text>
<text x="246.1" y="200.4">A2</text>
<text x="251.4" y="202.5">2015-10-26</text>
<text x="251.4" y="203.7">E:\xxw tcon板\..\SSD2828__Bridge_E.Sc</text>
<text x="252.1" y="198.5">Number</text>
<text x="271.4" y="203.7">hDroacwn By:</text>
<text x="271.7" y="202.5">Sheet</text>
<text x="275.7" y="202.5">of</text>
<text x="278.3" y="198.5">Revision</text>
<text x="20.2" y="206.3">1</text>
<text x="56.7" y="206.3">2</text>
<text x="93.3" y="206.3">3</text>
<text x="129.9" y="206.3">4</text>
<text x="166.4" y="206.3">5</text>
<text x="202.9" y="206.3">6</text>
<text x="239.5" y="206.3">7</text>
<text x="276.1" y="206.3">8</text>
</g>
<g font-size="1.2" fill="#0e0e0e">
<text x="49.3" y="13.5">C1</text>
<text x="49.3" y="17.5">18pf</text>
<text x="46.8" y="19.9">Y1</text>
<text x="46.8" y="21.3">CRYSTAL</text>
<text x="49.3" y="22.7">C2</text>
<text x="91.4" y="20.1">CON1</text>
<text x="49.3" y="26.6">18pf</text>
<text x="229.1" y="27.8">C16</text>
<text x="229.1" y="29.1">2.2uF/16V</text>
<text x="243.5" y="27.8">C17</text>
<text x="243.5" y="29.1">2.2uF/16V</text>
<text x="206.7" y="34.5">C15</text>
<text x="215.8" y="31.8">C13</text>
<text x="215.8" y="35.8">1uF/16V</text>
<text x="181.8" y="38.5">1uF/16V 5</text>
<text x="206.7" y="38.5">1uF/16V</text>
<text x="221.2" y="40.9">C18</text>
<text x="234.4" y="38.5">CON5</text>
<text x="234.4" y="39.7">2PIN_CON</text>
<text x="61.2" y="42.3">U1</text>
<text x="188.5" y="42.3">U3</text>
<text x="188.5" y="43.7">NT50198</text>
<text x="221.2" y="42.3">2.2uF/16V</text>
<text x="91.4" y="52.8">2.54mm_40pin</text>
<text x="41.6" y="55.5">SSD2828</text>
<text x="143.8" y="69.9">U2</text>
<text x="184.5" y="71.2">U8</text>
<text x="163.5" y="77.7">C7</text>
<text x="44.7" y="83">R6</text>
<text x="47.3" y="83">R7</text>
<text x="139.8" y="83.6">C3</text>
<text x="143.8" y="79.1">1117-1.2V</text>
<text x="163.5" y="81.7">C8</text>
<text x="164.7" y="78.9">104</text>
<text x="164.7" y="82.9">104</text>
<text x="184.5" y="80.4">1117-1.8V</text>
<text x="253.2" y="79.1">R25</text>
<text x="253.2" y="80.4">NC</text>
<text x="255.9" y="79.1">R26</text>
<text x="255.9" y="80.4">0R</text>
<text x="260.6" y="81.2">R27</text>
<text x="260.6" y="83.6">0R</text>
<text x="260.6" y="78.6">R24</text>
<text x="260.6" y="81">NC</text>
<text x="269.1" y="78.4">CON2</text>
<text x="44.7" y="84.3">0R</text>
<text x="47.3" y="84.3">NC</text>
<text x="133.3" y="85.6">22uF/6.3V</text>
<text x="145" y="84.2">C4</text>
<text x="145" y="85.5">104</text>
<text x="185.7" y="85.5">C10</text>
<text x="185.7" y="86.8">104</text>
<text x="238.3" y="84.3">CON4</text>
<text x="270.4" y="88.4">R1</text>
<text x="273" y="85.6">2PIN_CON</text>
<text x="24.5" y="94.3">R8</text>
<text x="56" y="90.4">R4</text>
<text x="56" y="92.7">0R</text>
<text x="56" y="94.3">R5</text>
<text x="181.9" y="91.7">R12</text>
<text x="181.9" y="94">NC</text>
<text x="181.9" y="95.6">R13</text>
<text x="262.6" y="94.3">R3</text>
<text x="262.6" y="91">R2</text>
<text x="262.6" y="93.4">0R</text>
<text x="270.4" y="90.8">0R</text>
<text x="24.5" y="96.6">NC</text>
<text x="24.5" y="99.6">R9</text>
<text x="24.5" y="101.9">NC</text>
<text x="56" y="96.6">NC</text>
<text x="143.8" y="101.4">22uF/6.3V</text>
<text x="151.6" y="99.2">C5</text>
<text x="155.8" y="100.3">C6</text>
<text x="156.2" y="101.5">104</text>
<text x="181.9" y="98">NC</text>
<text x="262.6" y="96.6">NC</text>
<text x="56" y="106.1">R11</text>
<text x="56" y="102.1">R10</text>
<text x="56" y="104.5">NC</text>
<text x="56" y="108.5">0R</text>
<text x="244.9" y="118.5">CON3</text>
<text x="244.9" y="151.2">FFC_0.5</text>
</g>
<g font-size="1.2" fill="#262626">
<text x="80.9" y="24">GND</text>
<text x="80.9" y="22.7">LEDA</text>
<text x="107.1" y="24">DOUT/SDC#</text>
<text x="107.1" y="22.7">LEDK</text>
<text x="80.9" y="28">PCLK</text>
<text x="80.9" y="29.2">VSYNC</text>
<text x="80.9" y="25.3">SCSX</text>
<text x="80.9" y="26.6">SCK</text>
<text x="107.1" y="29.2">DEN</text>
<text x="107.1" y="28">HSYNC</text>
<text x="107.1" y="25.3">RESET</text>
<text x="107.1" y="26.6">DIN</text>
<text x="194.6" y="26.9" transform="rotate(-90 194.6 26.9)">GND</text>
<text x="80.9" y="35.8">VD15</text>
<text x="80.9" y="34.5">VD17</text>
<text x="80.9" y="33.2">VD19</text>
<text x="80.9" y="31.8">VD21</text>
<text x="80.9" y="30.6">VD23</text>
<text x="107.1" y="35.8">VD14</text>
<text x="107.1" y="34.5">VD16</text>
<text x="107.1" y="33.2">VD18</text>
<text x="107.1" y="31.8">VD20</text>
<text x="107.1" y="30.6">VD22</text>
<text x="226.5" y="33.2">GND</text>
<text x="241" y="33.2">GND</text>
<text x="33.4" y="37.4" transform="rotate(-90 33.4 37.4)">VCC3.3V</text>
<text x="34.6" y="37.4" transform="rotate(-90 34.6 37.4)">GND</text>
<text x="36" y="37.4" transform="rotate(-90 36 37.4)">VCC1.2V</text>
<text x="37.3" y="37.4" transform="rotate(-90 37.3 37.4)">GND</text>
<text x="38.6" y="37.4" transform="rotate(-90 38.6 37.4)">VCC3.3V</text>
<text x="39.9" y="37.4" transform="rotate(-90 39.9 37.4)">TX_CLK_XIN</text>
<text x="41.2" y="37.4" transform="rotate(-90 41.2 37.4)">TX_CLK_XIO</text>
<text x="42.5" y="37.4" transform="rotate(-90 42.5 37.4)">SYS_CLK_OUT</text>
<text x="43.9" y="37.4" transform="rotate(-90 43.9 37.4)">VCC1.2V</text>
<text x="45.1" y="37.4" transform="rotate(-90 45.1 37.4)">SCSX</text>
<text x="46.5" y="37.4" transform="rotate(-90 46.5 37.4)">VD23</text>
<text x="47.8" y="37.4" transform="rotate(-90 47.8 37.4)">VD22</text>
<text x="49.1" y="37.4" transform="rotate(-90 49.1 37.4)">VD21</text>
<text x="50.4" y="37.4" transform="rotate(-90 50.4 37.4)">VD20</text>
<text x="51.7" y="37.4" transform="rotate(-90 51.7 37.4)">VD19</text>
<text x="53" y="37.4" transform="rotate(-90 53 37.4)">VD18</text>
<text x="54.4" y="37.4" transform="rotate(-90 54.4 37.4)">VD17</text>
<text x="80.9" y="41.1">VD7</text>
<text x="80.9" y="39.7">VD9</text>
<text x="80.9" y="38.5">VD11</text>
<text x="80.9" y="37.1">VD13</text>
<text x="107.1" y="41.1">VD6</text>
<text x="107.1" y="39.7">VD8</text>
<text x="107.1" y="38.5">VD10</text>
<text x="107.1" y="37.1">VD12</text>
<text x="171.4" y="38.5">GND</text>
<text x="178" y="39.7">VCC3.3V</text>
<text x="212" y="38.5">VCC3.3V</text>
<text x="213.4" y="39.7">GND</text>
<text x="17.9" y="47.6">1P</text>
<text x="17.9" y="43.7">0P</text>
<text x="17.9" y="45">0N</text>
<text x="17.9" y="46.3">GND</text>
<text x="66.5" y="47.6">VD13</text>
<text x="66.5" y="46.3">VD14</text>
<text x="66.5" y="45">VD15</text>
<text x="66.5" y="43.7">VD16</text>
<text x="80.9" y="45">VD1</text>
<text x="80.9" y="43.7">VD3</text>
<text x="80.9" y="42.3">VD5</text>
<text x="80.9" y="47.6">VCC1.8V</text>
<text x="80.9" y="46.3">GND</text>
<text x="107.1" y="45">VD0</text>
<text x="107.1" y="43.7">VD2</text>
<text x="107.1" y="42.3">VD4</text>
<text x="108.5" y="47.6">VCC3.3V</text>
<text x="108.5" y="46.3">GND</text>
<text x="218.6" y="46.3">GND</text>
<text x="17.9" y="52.8">CLKN</text>
<text x="17.9" y="51.5">CLKP</text>
<text x="17.9" y="49">1N</text>
<text x="17.9" y="50.2">GND</text>
<text x="66.5" y="52.8">VD9</text>
<text x="66.5" y="51.5">VD10</text>
<text x="66.5" y="50.2">VD11</text>
<text x="66.5" y="49">VD12</text>
<text x="17.9" y="59.4">3P</text>
<text x="17.9" y="55.5">2P</text>
<text x="17.9" y="56.7">2N</text>
<text x="17.9" y="58.1">GND</text>
<text x="17.9" y="54.1">GND</text>
<text x="66.5" y="59.4">VD4</text>
<text x="66.5" y="58.1">VD5</text>
<text x="66.5" y="56.7">VD6</text>
<text x="66.5" y="55.5">VD7</text>
<text x="66.5" y="54.1">VD8</text>
<text x="17.9" y="64.6">PS0</text>
<text x="17.9" y="63.3">VCC3.3V</text>
<text x="17.9" y="60.7">3N</text>
<text x="17.9" y="62">VCC1.2V</text>
<text x="66.5" y="64.6">VD0</text>
<text x="66.5" y="63.3">VD1</text>
<text x="66.5" y="62">VD2</text>
<text x="66.5" y="60.7">VD3</text>
<text x="145.5" y="67.9">VCC3.3V</text>
<text x="186.2" y="69.3">VCC3.3V</text>
<text x="33.4" y="75.4" transform="rotate(-90 33.4 75.4)">PS1</text>
<text x="38.6" y="75.4" transform="rotate(-90 38.6 75.4)">RESET</text>
<text x="39.9" y="75.4" transform="rotate(-90 39.9 75.4)">SDO</text>
<text x="41.2" y="75.4" transform="rotate(-90 41.2 75.4)">DIN</text>
<text x="42.5" y="75.4" transform="rotate(-90 42.5 75.4)">SCK</text>
<text x="43.9" y="75.4" transform="rotate(-90 43.9 75.4)">SDC</text>
<text x="45.1" y="75.4" transform="rotate(-90 45.1 75.4)">SHUT</text>
<text x="46.5" y="75.4" transform="rotate(-90 46.5 75.4)">DEN</text>
<text x="47.8" y="75.4" transform="rotate(-90 47.8 75.4)">HSYNC</text>
<text x="49.1" y="75.4" transform="rotate(-90 49.1 75.4)">PCLK</text>
<text x="50.4" y="75.4" transform="rotate(-90 50.4 75.4)">VCC1.2V</text>
<text x="51.7" y="75.4" transform="rotate(-90 51.7 75.4)">GND</text>
<text x="53" y="75.4" transform="rotate(-90 53 75.4)">VCC3.3V</text>
<text x="54.4" y="75.4" transform="rotate(-90 54.4 75.4)">VSYNC</text>
<text x="137.7" y="72.5">VCC1.2V</text>
<text x="153.3" y="74.5">VCC1.2V</text>
<text x="157.4" y="77.1">VCC1.2V</text>
<text x="170.3" y="77.1">GND</text>
<text x="177.5" y="73.8">ASVCC1.8V</text>
<text x="194" y="75.8">ASVCC1.8V</text>
<text x="255" y="75.4" transform="rotate(-90 255 75.4)">GND</text>
<text x="157.4" y="81">VCC3.3V</text>
<text x="170.3" y="81">GND</text>
<text x="265.9" y="81.7">GND</text>
<text x="38.9" y="89.6">GND</text>
<text x="50.7" y="85.6">VCC3.3V</text>
<text x="154.6" y="86.3">GND</text>
<text x="195.2" y="87.6">GND</text>
<text x="250.1" y="85.6">LEDA</text>
<text x="276.9" y="87.6">VCC3.3V</text>
<text x="17.9" y="94.8">DOUT/SDC#</text>
<text x="32.3" y="94.8">SDO</text>
<text x="49.4" y="94.8">PS0</text>
<text x="61.2" y="90.9">VCC3.3V</text>
<text x="174.4" y="92.9">VCC1.8V</text>
<text x="187.1" y="92.2">OUTVCC1.8V</text>
<text x="250.1" y="92.2">OUTVCC1.8V</text>
<text x="250.1" y="93.5">RESET</text>
<text x="250.7" y="90.9">OUTVCC3.3V</text>
<text x="268.5" y="91.5">SHUT</text>
<text x="269.1" y="94.8">GND</text>
<text x="17.9" y="100.1">DOUT/SDC#</text>
<text x="32.3" y="100.1">SDC</text>
<text x="148.1" y="96.1">VCC3.3V</text>
<text x="173" y="96.8">ASVCC1.8V</text>
<text x="187.1" y="96.1">OUTVCC1.8V</text>
<text x="251.4" y="96.1">0P</text>
<text x="251.4" y="97.5">0N</text>
<text x="251.4" y="98.7">1P</text>
<text x="251.4" y="100.1">1N</text>
<text x="49.4" y="106.6">PS1</text>
<text x="61.2" y="102.7">VCC3.3V</text>
<text x="250.1" y="102.7">GND</text>
<text x="250.1" y="104">CLKP</text>
<text x="250.1" y="105.3">CLKN</text>
<text x="251.4" y="106.6">2P</text>
<text x="251.4" y="108">2N</text>
<text x="251.4" y="109.2">3P</text>
<text x="251.4" y="110.6">3N</text>
<text x="234.4" y="123.7">OUTVCC3.3V</text>
<text x="234.4" y="122.4">LEDK</text>
<text x="234.4" y="121.1">LEDA</text>
<text x="234.4" y="125">AVDD</text>
<text x="260.6" y="123.7">OUTVCC1.8V</text>
<text x="261.9" y="125">AVEE</text>
<text x="234.4" y="130.2">1P</text>
<text x="234.4" y="129">GND</text>
<text x="234.4" y="131.6">GND</text>
<text x="234.4" y="127.6">0P</text>
<text x="234.4" y="126.3">RESET</text>
<text x="261.9" y="129">GND</text>
<text x="261.9" y="126.3">GND</text>
<text x="261.9" y="131.6">GND</text>
<text x="262.6" y="130.2">1N</text>
<text x="262.6" y="127.6">0N</text>
<text x="234.4" y="136.8">GND</text>
<text x="234.4" y="134.2">GND</text>
<text x="234.4" y="135.5">2P</text>
<text x="234.4" y="132.9">CLKP</text>
<text x="261.2" y="132.9">CLKN</text>
<text x="261.9" y="136.8">GND</text>
<text x="261.9" y="134.2">GND</text>
<text x="262.6" y="135.5">2N</text>
<text x="234.4" y="139.4">GND</text>
<text x="234.4" y="138.1">3P</text>
<text x="261.9" y="139.4">GND</text>
<text x="262.6" y="138.1">3N</text>
</g>
<g font-size="1.2" fill="#4c4c4c">
<text x="226.5" y="25.3">AVDD</text>
<text x="242.2" y="25.3">AVEE</text>
<text x="178" y="34.5">AVDD C14</text>
<text x="179.2" y="33.2">C21P</text>
<text x="212" y="34.5">AVEE</text>
<text x="219.9" y="33.2">C21P</text>
<text x="252.4" y="75.4" transform="rotate(-90 252.4 75.4)">AVDD</text>
<text x="265.9" y="79.1">AVEE</text>
<text x="250.1" y="87">LEDK</text>
</g>
</svg>
